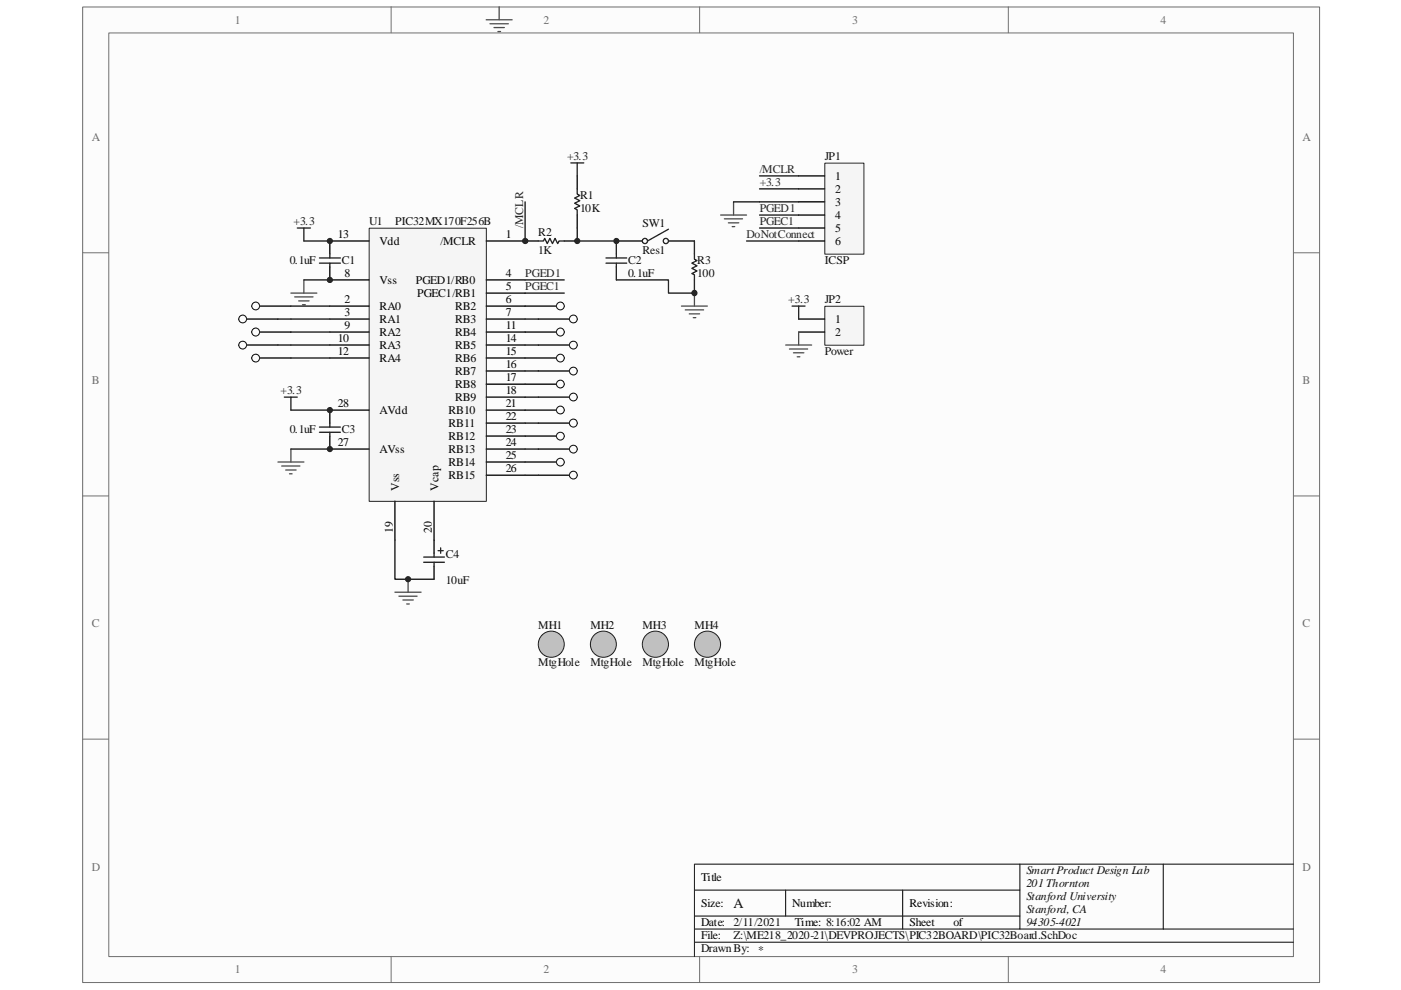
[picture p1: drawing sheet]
<svg xmlns="http://www.w3.org/2000/svg" width="297mm" height="210mm" viewBox="0 0 297 210" stroke-linecap="round" stroke-linejoin="round" font-family="sans-serif">
<path d="M17.6 1.5h262.2v206.8h-262.2z" fill="#fcfcfc"/>
<path d="M17.5 1.5h262.3v206.8h-262.3z" fill="none" stroke="#6e6e6e" stroke-width=".21"/>
<path d="M23.1 7h251.1v195.8h-251.1z" fill="#fcfcfc"/>
<g fill="none" stroke="#6e6e6e" stroke-width=".21">
<path d="M23.1 7h251.1v195.8h-251.1zM82.9 1.4v5.5M148.3 1.4v5.5M213.8 1.4v5.5M17.5 53.6h5.5M274.2 53.6h5.5M17.5 105.2h5.5M274.2 105.2h5.5M17.5 156.7h5.5M274.2 156.7h5.5M82.9 202.8v5.5M148.3 202.8v5.5"/>
<path d="M213.8 202.8v5.5"/>
</g>
<path d="M147.2 188.7h69M147.2 197h127M147.2 194.2h69M147.2 199.8h127M166.6 188.7v5.5M191.4 188.7v8.3M216.2 183.2v13.8M246.6 183.2h-99.4v19.6M274.2 183.2h-27.6v13.8" fill="none" stroke="#000" stroke-width=".21"/>
<path d="M78.3 48.4h24.8v57.9h-24.8z" fill="#f5f5f5"/>
<path d="M78.3 48.4h24.8v57.9h-24.8z" fill="none" stroke="#262626" stroke-width=".21"/>
<g fill="none" stroke="#000" stroke-width=".28">
<path d="M69.9 56.6v2.8h8.3M78.2 51.1h-8.3v2.7M103.1 59.4h8.2M103.1 51.1h8.2M69.9 64.9h8.3M69.9 67.6h8.3M69.9 70.4h8.3M69.9 73.2h8.3M69.9 75.9h8.3M103.1 64.9h8.2M103.1 62.1h8.2M103.1 67.6h8.2"/>
<path d="M103.1 70.4h8.2M103.1 73.2h8.2M103.1 75.9h8.2M103.1 78.7h8.2M69.9 92.5v2.7h8.3M78.2 87h-8.3v2.7M103.1 81.4h8.2M103.1 84.2h8.2M103.1 87h8.2M103.1 89.7h8.2M103.1 95.2h8.2M103.1 92.5h8.2"/>
<path d="M103.1 98h8.2M83.7 106.3v8.2M92 106.3v11M103.1 100.8h8.2M92 120.1v2.7"/>
</g>
<g fill="none" stroke="#1c1c1c" stroke-width=".28">
<path d="M63 48.3h2.8M64.4 48.3v2.8M67.7 54.7h4.5M67.7 55.8h4.5M69.9 53.8v.9M69.9 55.8v.8M60.3 84.2h2.7M61.7 84.2v2.8M67.7 90.6h4.5M67.7 91.7h4.5M69.9 89.7v.9M69.9 91.7v.8"/>
<path d="M89.8 118.1h4.4M89.8 119.2h4.4M92 117.3v.8M92 119.2v.9M92.9 116.8h1.1M93.4 116.2v1.1"/>
</g>
<g fill="none" stroke="#4c4c4c" stroke-width=".28">
<path d="M64.4 59.4v2.7M61.7 62.1h5.5M62.5 62.9h3.9M63.3 63.8h2.2M64.1 64.6h.6M58.9 98h5.5M59.7 98.8h3.9M60.6 99.7h2.2M61.7 95.2v2.8M61.4 100.5h.5M83.7 125.6h5.6M84.6 126.4h3.8"/>
<path d="M85.4 127.2h2.2M86.2 128.1h.6M86.5 122.8v2.8"/>
</g>
<path d="M64.4 51.1h5.5M64.4 59.4h5.5M61.7 87h8.2M61.7 95.2h8.2M83.7 114.5v8.3h8.3" fill="none" stroke="#0e0e0e" stroke-width=".28"/>
<circle cx="86.5" cy="122.8" r=".55" fill="#262626"/>
<circle cx="86.5" cy="122.8" r=".55" fill="none" stroke="#262626" stroke-width=".21"/>
<path d="M122.4 37.3v2.7M111.3 51.1h2.8M119.6 51.1h2.8M122.4 45.6v2.7M130.7 56.6v2.8M136.2 51.1h-5.5v2.7M141.7 51.1h5.5v2.7M147.2 59.4v2.7" fill="none" stroke="#000" stroke-width=".28"/>
<g fill="none" stroke="#1c1c1c" stroke-width=".28">
<path d="M121 34.5h2.8M122.4 34.5v2.8M114.1 51.1h1.1l.3-.6 .5 1.1 .6-1.1 .5 1.1 .6-1.1 .5 1.1 .3-.5h1.1M122.4 40v1.1l.5 .3-1.1 .6 1.1 .5-1.1 .6 1.1 .5-1.1 .6 .6 .3v1.1M128.5 55.8h4.4M128.5 54.7h4.4M130.7 53.8v.9M130.7 55.8v.8M141.7 48.6l-4.4 2.5M147.2 53.8v1.1l.6 .3-1.1 .6 1.1 .5-1.1 .6 1.1 .5-1.1 .6 .5 .3v1.1"/>
<circle cx="136.7" cy="51.1" r=".55"/>
<circle cx="141.2" cy="51.1" r=".55"/>
</g>
<path d="M144.5 64.9h5.5M145.3 65.7h3.9M146.1 66.5h2.2M147 67.4h.5M147.2 62.1v2.8" fill="none" stroke="#4c4c4c" stroke-width=".28"/>
<path d="M111.3 42.8v8.3M111.3 59.4h8.3M122.4 48.3v2.8h8.3M111.3 62.1h8.3" fill="none" stroke="#0e0e0e" stroke-width=".28"/>
<path d="M174.9 34.6h8.3v19.3h-8.3z" fill="#f5f5f5"/>
<path d="M174.9 34.6h8.3v19.3h-8.3z" fill="none" stroke="#262626" stroke-width=".21"/>
<path d="M169.3 37.3h5.5M169.3 40h5.5M169.3 42.8h5.5M169.3 45.6h5.5M169.3 48.3h5.5M169.3 51.1h5.5M53.4 64.9h8.3" fill="none" stroke="#000" stroke-width=".28"/>
<g fill="none" stroke="#0e0e0e" stroke-width=".28">
<path d="M161 37.3h8.3M130.7 59.4h11v2.7h5.5M155.5 42.8h13.8M158.3 51.1h11M161 40h8.3M161 45.6h8.3M161 48.3h8.3M58.9 67.6h11M58.9 73.2h11M61.7 64.9h8.2M61.7 70.4h8.2M61.7 75.9h8.2"/>
<path d="M111.3 67.6h2.8M111.3 73.2h2.8M111.3 78.7h2.8M111.3 84.2h2.8M111.3 89.7h2.8M111.3 95.2h2.8M111.3 100.8h2.8"/>
</g>
<path d="M152.8 45.6h5.5M153.6 46.4h3.8M154.4 47.2h2.2M155.2 48h.6M155.5 42.8v2.8" fill="none" stroke="#4c4c4c" stroke-width=".28"/>
<circle cx="54.2" cy="64.9" r=".82" fill="#fcfcfc"/>
<circle cx="54.2" cy="64.9" r=".82" fill="none" stroke="#000" stroke-width=".21"/>
<path d="M50.6 67.6h8.3" fill="none" stroke="#000" stroke-width=".28"/>
<circle cx="51.5" cy="67.6" r=".83" fill="#fcfcfc"/>
<circle cx="51.5" cy="67.6" r=".83" fill="none" stroke="#000" stroke-width=".21"/>
<path d="M53.4 70.4h8.3" fill="none" stroke="#000" stroke-width=".28"/>
<circle cx="54.2" cy="70.4" r=".83" fill="#fcfcfc"/>
<circle cx="54.2" cy="70.4" r=".83" fill="none" stroke="#000" stroke-width=".21"/>
<path d="M50.6 73.2h8.3" fill="none" stroke="#000" stroke-width=".28"/>
<circle cx="51.5" cy="73.2" r=".82" fill="#fcfcfc"/>
<circle cx="51.5" cy="73.2" r=".82" fill="none" stroke="#000" stroke-width=".21"/>
<path d="M53.4 75.9h8.3" fill="none" stroke="#000" stroke-width=".28"/>
<circle cx="54.2" cy="75.9" r=".82" fill="#fcfcfc"/>
<circle cx="54.2" cy="75.9" r=".82" fill="none" stroke="#000" stroke-width=".21"/>
<path d="M111.3 64.9h8.3" fill="none" stroke="#000" stroke-width=".28"/>
<circle cx="118.8" cy="64.9" r=".82" fill="#fcfcfc"/>
<circle cx="118.8" cy="64.9" r=".82" fill="none" stroke="#000" stroke-width=".21"/>
<path d="M114.1 67.6h8.3" fill="none" stroke="#000" stroke-width=".28"/>
<circle cx="121.6" cy="67.6" r=".83" fill="#fcfcfc"/>
<circle cx="121.6" cy="67.6" r=".83" fill="none" stroke="#000" stroke-width=".21"/>
<path d="M111.3 70.4h8.3" fill="none" stroke="#000" stroke-width=".28"/>
<circle cx="118.8" cy="70.4" r=".83" fill="#fcfcfc"/>
<circle cx="118.8" cy="70.4" r=".83" fill="none" stroke="#000" stroke-width=".21"/>
<path d="M114.1 73.2h8.3" fill="none" stroke="#000" stroke-width=".28"/>
<circle cx="121.6" cy="73.2" r=".82" fill="#fcfcfc"/>
<circle cx="121.6" cy="73.2" r=".82" fill="none" stroke="#000" stroke-width=".21"/>
<path d="M111.3 75.9h8.3" fill="none" stroke="#000" stroke-width=".28"/>
<circle cx="118.8" cy="75.9" r=".82" fill="#fcfcfc"/>
<circle cx="118.8" cy="75.9" r=".82" fill="none" stroke="#000" stroke-width=".21"/>
<path d="M114.1 78.7h8.3" fill="none" stroke="#000" stroke-width=".28"/>
<circle cx="121.6" cy="78.7" r=".82" fill="#fcfcfc"/>
<circle cx="121.6" cy="78.7" r=".82" fill="none" stroke="#000" stroke-width=".21"/>
<path d="M111.3 81.4h8.3" fill="none" stroke="#000" stroke-width=".28"/>
<circle cx="118.8" cy="81.4" r=".82" fill="#fcfcfc"/>
<circle cx="118.8" cy="81.4" r=".82" fill="none" stroke="#000" stroke-width=".21"/>
<path d="M114.1 84.2h8.3" fill="none" stroke="#000" stroke-width=".28"/>
<circle cx="121.6" cy="84.2" r=".82" fill="#fcfcfc"/>
<circle cx="121.6" cy="84.2" r=".82" fill="none" stroke="#000" stroke-width=".21"/>
<path d="M111.3 87h8.3" fill="none" stroke="#000" stroke-width=".28"/>
<circle cx="118.8" cy="86.9" r=".83" fill="#fcfcfc"/>
<circle cx="118.8" cy="86.9" r=".83" fill="none" stroke="#000" stroke-width=".21"/>
<path d="M114.1 89.7h8.3" fill="none" stroke="#000" stroke-width=".28"/>
<circle cx="121.6" cy="89.7" r=".83" fill="#fcfcfc"/>
<circle cx="121.6" cy="89.7" r=".83" fill="none" stroke="#000" stroke-width=".21"/>
<path d="M111.3 92.5h8.3" fill="none" stroke="#000" stroke-width=".28"/>
<circle cx="118.8" cy="92.5" r=".82" fill="#fcfcfc"/>
<circle cx="118.8" cy="92.5" r=".82" fill="none" stroke="#000" stroke-width=".21"/>
<path d="M114.1 95.2h8.3" fill="none" stroke="#000" stroke-width=".28"/>
<circle cx="121.6" cy="95.2" r=".82" fill="#fcfcfc"/>
<circle cx="121.6" cy="95.2" r=".82" fill="none" stroke="#000" stroke-width=".21"/>
<path d="M111.3 98h8.3" fill="none" stroke="#000" stroke-width=".28"/>
<circle cx="118.8" cy="98" r=".82" fill="#fcfcfc"/>
<circle cx="118.8" cy="98" r=".82" fill="none" stroke="#000" stroke-width=".21"/>
<path d="M114.1 100.8h8.3" fill="none" stroke="#000" stroke-width=".28"/>
<circle cx="121.6" cy="100.7" r=".82" fill="#fcfcfc"/>
<circle cx="121.6" cy="100.7" r=".82" fill="none" stroke="#000" stroke-width=".21"/>
<circle cx="69.9" cy="59.4" r=".55" fill="#262626"/>
<circle cx="69.9" cy="59.4" r=".55" fill="none" stroke="#262626" stroke-width=".21"/>
<circle cx="69.9" cy="51.1" r=".55" fill="#262626"/>
<circle cx="69.9" cy="51.1" r=".55" fill="none" stroke="#262626" stroke-width=".21"/>
<circle cx="69.9" cy="95.2" r=".55" fill="#262626"/>
<circle cx="69.9" cy="95.2" r=".55" fill="none" stroke="#262626" stroke-width=".21"/>
<circle cx="69.9" cy="87" r=".55" fill="#262626"/>
<circle cx="69.9" cy="87" r=".55" fill="none" stroke="#262626" stroke-width=".21"/>
<circle cx="122.4" cy="51.1" r=".55" fill="#262626"/>
<circle cx="122.4" cy="51.1" r=".55" fill="none" stroke="#262626" stroke-width=".21"/>
<circle cx="111.4" cy="51.1" r=".56" fill="#262626"/>
<circle cx="111.4" cy="51.1" r=".56" fill="none" stroke="#262626" stroke-width=".21"/>
<circle cx="147.2" cy="62.1" r=".56" fill="#262626"/>
<circle cx="147.2" cy="62.1" r=".56" fill="none" stroke="#262626" stroke-width=".21"/>
<circle cx="130.7" cy="51.1" r=".55" fill="#262626"/>
<circle cx="130.7" cy="51.1" r=".55" fill="none" stroke="#262626" stroke-width=".21"/>
<circle cx="116.9" cy="136.6" r="2.76" fill="#c0c0c0"/>
<circle cx="116.9" cy="136.6" r="2.76" fill="none" stroke="#1c1c1c" stroke-width=".21"/>
<circle cx="127.9" cy="136.6" r="2.76" fill="#c0c0c0"/>
<circle cx="127.9" cy="136.6" r="2.76" fill="none" stroke="#1c1c1c" stroke-width=".21"/>
<circle cx="139" cy="136.6" r="2.77" fill="#c0c0c0"/>
<circle cx="139" cy="136.6" r="2.77" fill="none" stroke="#1c1c1c" stroke-width=".21"/>
<circle cx="150" cy="136.6" r="2.78" fill="#c0c0c0"/>
<circle cx="150" cy="136.6" r="2.78" fill="none" stroke="#1c1c1c" stroke-width=".21"/>
<path d="M174.9 65h8.3v8.2h-8.3z" fill="#f5f5f5"/>
<path d="M174.9 64.9h8.3v8.3h-8.3z" fill="none" stroke="#262626" stroke-width=".21"/>
<path d="M169.3 67.6h5.5M169.3 70.4h5.5" fill="none" stroke="#000" stroke-width=".28"/>
<path d="M167.9 64.9h2.8M169.3 64.9v2.7" fill="none" stroke="#1c1c1c" stroke-width=".28"/>
<path d="M103.1 4.2h5.5M103.9 5h3.9M104.7 5.8h2.2M105.6 6.7h.5M105.8 1.4v2.8M166.6 73.2h5.5M167.4 74h3.8M168.2 74.8h2.2M169 75.6h.6M169.3 70.4v2.8" fill="none" stroke="#4c4c4c" stroke-width=".28"/>
<text font-size="3" fill="#0e0e0e" x="155.5" y="192.4">A</text>
<g font-size="2.5" fill="#706f64">
<text x="49.8" y="5">1</text>
<text x="115.2" y="5">2</text>
<text x="180.7" y="5">3</text>
<text x="246.1" y="5">4</text>
<text x="19.5" y="29.8">A</text>
<text x="276.2" y="29.8">A</text>
<text x="19.5" y="81.4">B</text>
<text x="276.2" y="81.4">B</text>
<text x="19.5" y="133">C</text>
<text x="276.2" y="133">C</text>
<text x="19.5" y="184.6">D</text>
<text x="276.2" y="184.6">D</text>
<text x="49.8" y="206.3">1</text>
<text x="115.2" y="206.3">2</text>
<text x="180.7" y="206.3">3</text>
<text x="246.1" y="206.3">4</text>
</g>
<g font-size="2.5" fill="#1c1c1c">
<text x="120.2" y="34">+3.3</text>
<text x="62.2" y="47.8">+3.3</text>
<text x="167.1" y="64.3">+3.3</text>
<text x="59.5" y="83.6">+3.3</text>
</g>
<g font-size="2.5" fill="#0e0e0e">
<text x="174.9" y="34">JP1</text>
<text x="78.3" y="47.8">U1</text>
<text x="83.8" y="47.8">PIC32MX170F256B</text>
<text x="123" y="45">10K</text>
<text x="123" y="42.2">R1</text>
<text x="114.1" y="53.8">1K</text>
<text x="114.1" y="50">R2</text>
<text x="136.2" y="53.8">Res1</text>
<text x="136.2" y="48">SW1</text>
<text x="61.4" y="56">0.1uF</text>
<text x="72.5" y="56">C1</text>
<text x="133.2" y="58.8">0.1uF</text>
<text x="133.2" y="56">C2</text>
<text x="147.8" y="58.8">100</text>
<text x="147.8" y="56">R3</text>
<text x="174.9" y="56">ICSP</text>
<text x="174.9" y="64.3">JP2</text>
<text x="174.9" y="75.4">Power</text>
<text x="61.4" y="91.9">0.1uF</text>
<text x="72.5" y="91.9">C3</text>
<text x="94.5" y="118.4">C4</text>
<text x="94.5" y="123.9">10uF</text>
<text x="114.1" y="133.3">MH1</text>
<text x="125.2" y="133.3">MH2</text>
<text x="136.2" y="133.3">MH3</text>
<text x="147.3" y="133.3">MH4</text>
<text x="114.1" y="141.3">MtgHole</text>
<text x="125.2" y="141.3">MtgHole</text>
<text x="136.2" y="141.3">MtgHole</text>
<text x="147.3" y="141.3">MtgHole</text>
<text x="217.6" y="185.4">Smart Product Design Lab</text>
<text x="217.6" y="188.1">201 Thornton</text>
<text x="217.6" y="190.9">Stanford University</text>
<text x="155.5" y="196.4">2/11/2021</text>
<text x="217.6" y="193.7">Stanford, CA</text>
<text x="217.6" y="196.4">94305-4021</text>
<text x="155.5" y="199.2">Z:\ME218_2020-21\DEVPROJECTS\PIC32BOARD\PIC32Board.SchDoc</text>
<text x="160.8" y="202.2">*</text>
</g>
<g font-size="2.5" fill="#262626">
<text x="161.1" y="36.7">/MCLR</text>
<text x="161.1" y="39.5">+3.3</text>
<text x="161.1" y="45">PGED1</text>
<text x="161.1" y="47.8">PGEC1</text>
<text x="110.9" y="48.3" transform="rotate(-90 110.9 48.3)">/MCLR</text>
<text x="158.3" y="50.5">DoNotConnect</text>
<text x="111.4" y="58.8">PGED1</text>
<text x="111.4" y="61.6">PGEC1</text>
</g>
<g font-size="2.5">
<text x="177.1" y="38.1">1</text>
<text x="177.1" y="40.9">2</text>
<text x="177.1" y="43.6">3</text>
<text x="177.1" y="46.4">4</text>
<text x="71.6" y="50.5">13</text>
<text x="80.5" y="51.9">Vdd</text>
<text x="93.4" y="51.9">/MCLR</text>
<text x="107.2" y="50.5">1</text>
<text x="177.1" y="49.1">5</text>
<text x="177.1" y="51.9">6</text>
<text x="73" y="58.8">8</text>
<text x="107.2" y="58.8">4</text>
<text x="73" y="64.3">2</text>
<text x="80.5" y="65.7">RA0</text>
<text x="80.5" y="60.2">Vss</text>
<text x="88.2" y="60.2">PGED1/RB0</text>
<text x="88.5" y="62.9">PGEC1/RB1</text>
<text x="96.5" y="65.7">RB2</text>
<text x="107.2" y="61.6">5</text>
<text x="107.2" y="64.3">6</text>
<text x="73" y="67.1">3</text>
<text x="73" y="69.8">9</text>
<text x="80.5" y="68.5">RA1</text>
<text x="80.5" y="71.2">RA2</text>
<text x="96.5" y="68.5">RB3</text>
<text x="96.5" y="71.2">RB4</text>
<text x="107.2" y="67.1">7</text>
<text x="107.2" y="69.8">11</text>
<text x="177.1" y="68.5">1</text>
<text x="177.1" y="71.2">2</text>
<text x="71.6" y="72.6">10</text>
<text x="71.6" y="75.4">12</text>
<text x="80.5" y="74">RA3</text>
<text x="80.5" y="76.7">RA4</text>
<text x="96.5" y="74">RB5</text>
<text x="96.5" y="76.7">RB6</text>
<text x="107.2" y="72.6">14</text>
<text x="107.2" y="75.4">15</text>
<text x="96.5" y="79.5">RB7</text>
<text x="96.5" y="82.3">RB8</text>
<text x="107.2" y="78.1">16</text>
<text x="107.2" y="80.9">17</text>
<text x="107.2" y="83.6">18</text>
<text x="71.6" y="86.4">28</text>
<text x="80.5" y="87.8">AVdd</text>
<text x="95.1" y="87.8">RB10</text>
<text x="96.5" y="85">RB9</text>
<text x="107.2" y="86.4">21</text>
<text x="107.2" y="89.1">22</text>
<text x="71.6" y="94.7">27</text>
<text x="95.1" y="90.5">RB11</text>
<text x="95.1" y="93.3">RB12</text>
<text x="107.2" y="91.9">23</text>
<text x="107.2" y="94.7">24</text>
<text x="80.5" y="96">AVss</text>
<text x="95.1" y="96">RB13</text>
<text x="95.1" y="98.8">RB14</text>
<text x="95.1" y="101.6">RB15</text>
<text x="107.2" y="97.4">25</text>
<text x="107.2" y="100.2">26</text>
<text x="84.7" y="104.1" transform="rotate(-90 84.7 104.1)">Vss</text>
<text x="93" y="104.1" transform="rotate(-90 93 104.1)">Vcap</text>
<text x="83.3" y="112.9" transform="rotate(-90 83.3 112.9)">19</text>
<text x="91.6" y="112.9" transform="rotate(-90 91.6 112.9)">20</text>
<text x="148.6" y="186.8">Title</text>
<text x="148.6" y="192.3">Size:</text>
<text x="148.6" y="196.4">Date:</text>
<text x="168" y="192.3">Number:</text>
<text x="168.5" y="196.4">Time: 8:16:02 AM</text>
<text x="192.8" y="192.3">Revision:</text>
<text x="192.8" y="196.4">Sheet</text>
<text x="202.2" y="196.4">of</text>
<text x="148.6" y="199.2">File:</text>
</g>
<text font-size="2.5" fill="#0a0a0a" x="148.6" y="201.9">Drawn By:</text>
</svg>
